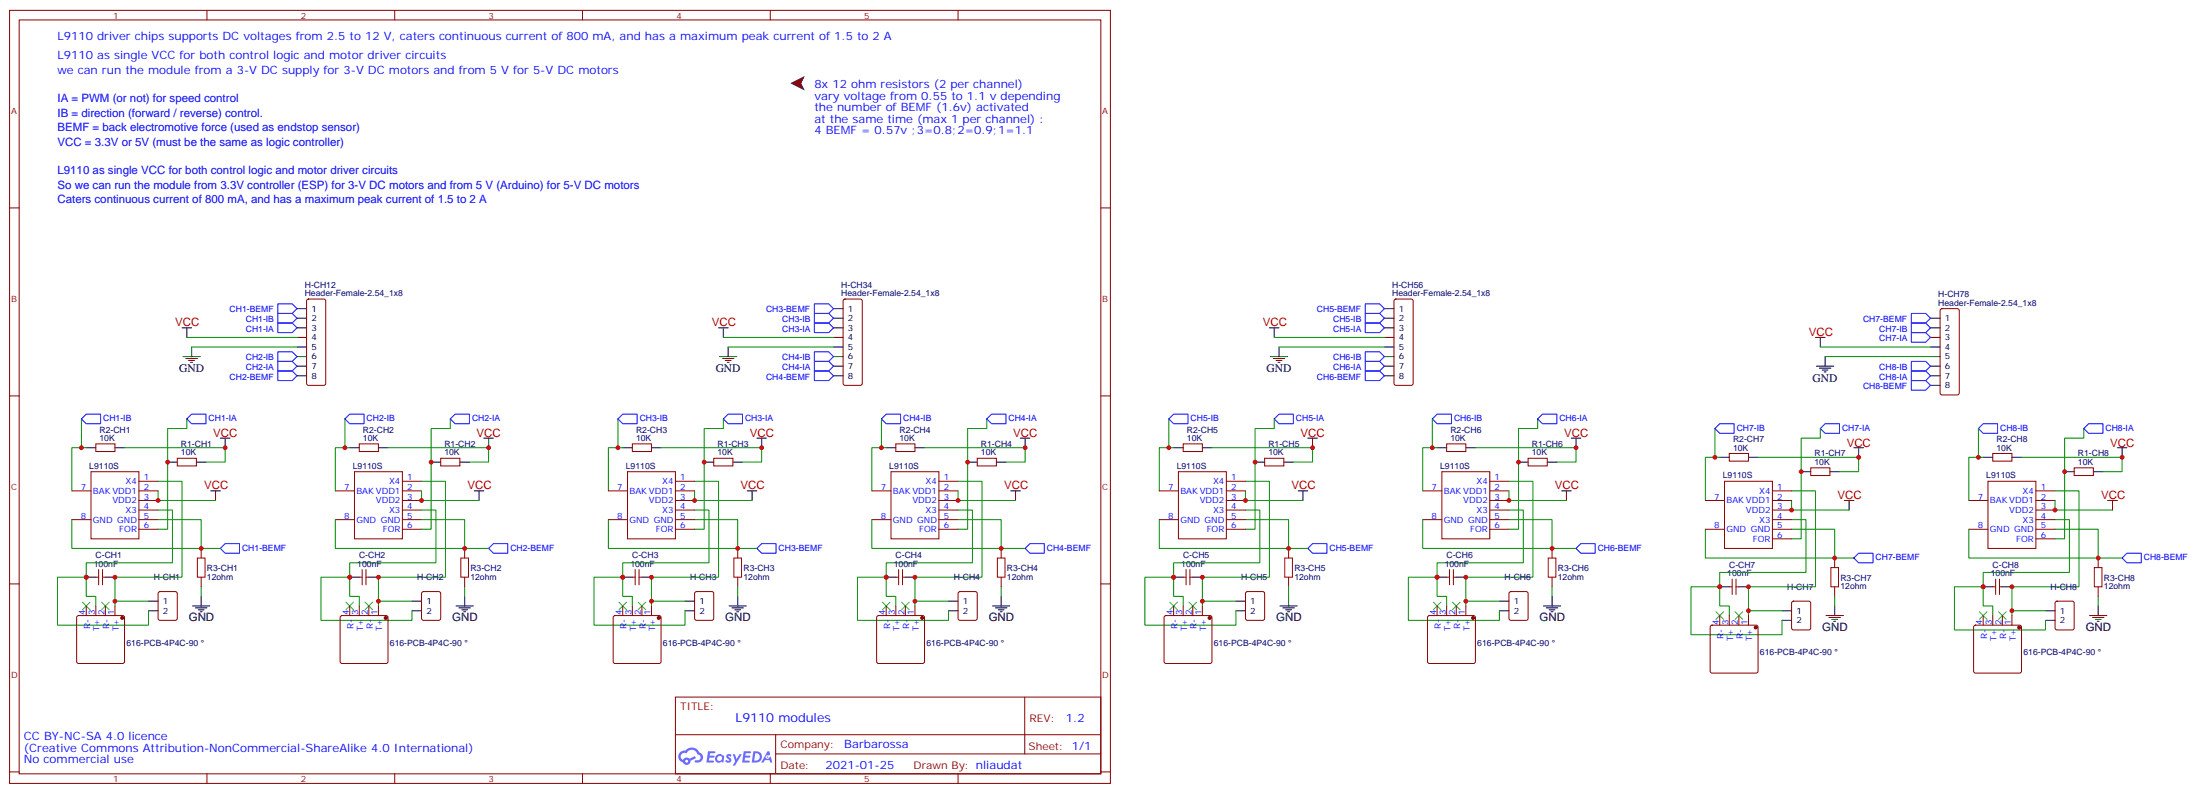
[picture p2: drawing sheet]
<svg xmlns="http://www.w3.org/2000/svg" width="810mm" height="292mm" viewBox="0 0 810 292" stroke-linecap="round" stroke-linejoin="round" font-family="sans-serif">
<g fill="none" stroke="#870000" stroke-width=".37">
<path d="M3.5 3.8h405.4v284.3h-405.4zM7.1 7.3h398.2v277.3h-398.2zM76.2 3.8v3.5M145.3 3.8v3.5M214.5 3.8v3.5M283.6 3.8v3.5M352.8 3.8v3.5M3.5 76.5h3.6M405.3 76.5h3.6M3.5 145.6h3.6M405.3 145.6h3.6M3.5 214.8h3.6"/>
<path d="M405.3 214.8h3.6M248.7 256.4h156.6v28.2h-156.6zM377.3 256.4v20.9M248.7 270.2h156.5M285.6 277.3h119.6M285.6 270.2v14.2M3.5 283.9h3.6M76.2 284.6v3.5M145.3 284.6v3.5M214.5 284.6v3.5M283.6 284.6v3.5M352.8 284.6v3.5"/>
<path d="M405.3 283.9h3.6"/>
</g>
<g fill="#5487ff">
<path d="M267.7 277.6a1.22 1.22 0 0 1 1.7 .2l-.4 .6a.47 .47 0 0 0-.3-.4 .47 .47 0 0 0-.5 .2l.1 .2a1.14 1.14 0 0 1 .8 1.8 1.14 1.14 0 0 1-1.9 0l-.2-.2 .5-.6 .7 .5a.29 .29 0 0 0 .3-.3 .29 .29 0 0 0-.2-.3 1.04 1.04 0 0 1-.6-1.7z"/>
<path d="M260.7 276.3l2.7 .2-.2 .5-1.8 .1-.1 .8h1.5l.3 .4-.3 .4h-1.6l-.2 1.1h1.7l.2 .3-.2 .3-2.6 .1z"/>
<path d="M273.8 276.3l2.7 .2-.1 .5-1.8 .1-.2 .8h1.6l.3 .4-.4 .4h-1.6l-.1 1.1h1.7l.2 .3-.2 .3-2.6 .1z"/>
<path d="M282.6 276.3h.7l.3 1.3-.6 .3a.69 .69 0 0 0-1 .3 .69 .69 0 0 0 .4 .9 .69 .69 0 0 0 .9-.6l.5-.2 .6 2.2h-.8l-.2-.9h-1.8l-.5 .9h-.8z"/>
<path d="M269.8 277.4h.8l.6 1.8 1.1-1.8h.9l-2.6 4.2h-.8l.9-1.5z"/>
<path d="M277.4 276.3l-.6 4.2h1.3a2.11 2.11 0 0 0 2.5-2.1 2.11 2.11 0 0 0-2.5-2.1zM278.1 277.1a1.43 1.43 0 0 1 1.6 1.6 1.43 1.43 0 0 1-2 1.1z"/>
<path d="M263.7 277.9a1.54 1.54 0 0 0-.1 2.2 1.54 1.54 0 0 0 2.2 .1l.6 .3 .3-2.3-.6-.4a1.5 1.5 0 0 0-2.4 .1zM264 278.9a.94 .94 0 0 1 1.8 0 .94 .94 0 0 1-1.8 0z"/>
<path d="M250.4 276.7a2.18 2.18 0 0 0 1.1 3.7 1.44 1.44 0 0 0 1.6 .9 1.44 1.44 0 0 0 1.2-1.4l2-1.1-.5-.7-1.9 1a1.47 1.47 0 0 0-2.4 .4 1.39 1.39 0 0 1-.7-1.9 1.39 1.39 0 0 1 2-.5 2.12 2.12 0 0 1 2.2-1.3 2.12 2.12 0 0 1 1.9 1.7 1.14 1.14 0 0 1 1.1 1.4 1.14 1.14 0 0 1-1.7 .7 .43 .43 0 0 0-.5 .4 .43 .43 0 0 0 .4 .5 1.98 1.98 0 0 0 2.5-1.2 1.98 1.98 0 0 0-1.2-2.6 3.1 3.1 0 0 0-5.3-.6l-.9 .1zM252.3 280a.55 .55 0 0 1 1.1 0 .55 .55 0 0 1-1.1 0z"/>
<circle cx="282.6" cy="278.4" r=".26"/>
</g>
<path d="M291 30.6l5.3-2.6-1.3 2.6 1.3 2.7z" fill="#000"/>
<g fill="none" stroke="#870000" stroke-width=".37">
<path d="M113.1 110.2l.5-.2h5.6l.5 .2 .2 .5v30.3l-.2 .5-.5 .2h-5.6l-.5-.2-.2-.5v-30.3zM310.7 110.2l.4-.2h5.7l.5 .2 .2 .5v30.3l-.2 .5-.5 .2h-5.7l-.4-.2-.3-.5v-30.3zM513.5 110.2l.5-.2h5.6l.5 .2 .2 .5v30.3l-.2 .5-.5 .2h-5.6l-.5-.2-.2-.5v-30.3zM714.6 113.7l.5-.2h5.6l.5 .2 .2 .5v30.4l-.2 .5-.5 .2h-5.6l-.5-.3-.2-.4v-30.4zM33.5 173.5h17.7v24.7h-17.7zM35.3 163.3h7v2.8h-7zM51.2 177h7M65.3 168.6h7v2.8h-7zM130.5 173.5h17.7v24.7h-17.7zM132.3 163.3h7v2.8h-7zM148.2 177h7M162.3 168.6h7v2.8h-7z"/>
<path d="M231.1 173.5h17.6v24.7h-17.6zM232.8 163.3h7.1v2.8h-7.1zM248.7 177h7.1M262.8 168.6h7.1v2.8h-7.1zM328.1 173.5h17.6v24.7h-17.6zM329.8 163.3h7.1v2.8h-7.1zM345.7 177h7.1M359.8 168.6h7.1v2.8h-7.1zM433.9 173.5h17.7v24.7h-17.7zM435.7 163.3h7v2.8h-7zM451.6 177h7M465.7 168.6h7v2.8h-7z"/>
<path d="M530.9 173.5h17.7v24.7h-17.7zM532.7 163.3h7.1v2.8h-7.1zM548.6 177h7M562.7 168.6h7v2.8h-7zM635 177h17.6v24.7h-17.6zM636.8 166.8h7v2.8h-7zM666.7 172.1h7.1v2.8h-7.1zM732 177h17.7v24.7h-17.7zM733.8 166.8h7v2.8h-7zM763.8 172.1h7v2.8h-7zM26.5 180.6h7M26.5 191.1h7"/>
<path d="M51.2 180.6h7M51.2 184.1h7M51.2 187.6h7M51.2 191.1h7M51.2 194.7h7M123.5 180.6h7M123.5 191.1h7M148.2 180.6h7M148.2 184.1h7M148.2 187.6h7M148.2 191.1h7M148.2 194.7h7"/>
<path d="M224 180.6h7.1M224 191.1h7.1M248.7 180.6h7.1M248.7 184.1h7.1M248.7 187.6h7.1M248.7 191.1h7.1M248.7 194.7h7.1M321 180.6h7.1M321 191.1h7.1M345.7 180.6h7.1M345.7 184.1h7.1M345.7 187.6h7.1"/>
<path d="M345.7 191.1h7.1M345.7 194.7h7.1M426.9 180.6h7M426.9 191.1h7M451.6 180.6h7M451.6 184.1h7M451.6 187.6h7M451.6 191.1h7M451.6 194.7h7M523.9 180.6h7M523.9 191.1h7M548.6 180.6h7"/>
<path d="M548.6 184.1h7M548.6 187.6h7M548.6 191.1h7M548.6 194.7h7M627.9 184.1h7.1M627.9 194.7h7.1M652.6 180.6h7.1M652.6 184.1h7.1M652.6 187.6h7.1M652.6 191.1h7.1M652.6 194.7h7.1M652.6 198.2h7.1"/>
<path d="M725 184.1h7M725 194.7h7M749.7 180.6h7M749.7 184.1h7M749.7 187.6h7M749.7 191.1h7M749.7 194.7h7M749.7 198.2h7M35.3 212.3h1M36.3 209.5v5.6M37.7 209.5v5.6M37.7 212.3h1.1"/>
<path d="M58.4 217.8l.5-.2h5.7l.6 .4 .1 9.5-.5 .6-5.9 .1-.6-.5-.1-9.4zM74.1 201.7v3.5M74.1 212.3v3.5M132.3 212.3h1M133.3 209.5v5.6M134.8 212.3h1M134.8 209.5v5.6M155.5 217.8l.4-.2h5.7l.6 .4 .1 9.5-.5 .6-5.9 .1-.6-.5-.1-9.4zM171.1 201.7v3.5M171.1 212.3v3.5M232.8 212.3h1.1M233.9 209.5v5.6"/>
<path d="M235.3 212.3h1.1M235.3 209.5v5.6M256 217.8l.5-.2h5.6l.7 .4v9.5l-.4 .6-5.9 .1-.7-.5v-9.4zM271.6 201.7v3.5M271.6 212.3v3.5M329.8 212.3h1.1M330.9 209.5v5.6M332.3 212.3h1.1M332.3 209.5v5.6M353 217.8l.5-.2h5.6l.7 .4v9.5l-.4 .6-5.9 .1-.7-.5v-9.4zM368.7 201.7v3.5M368.7 212.3v3.5"/>
<path d="M435.7 212.3h1M436.7 209.5v5.6M438.1 212.3h1.1M438.1 209.5v5.6M458.8 217.8l.5-.2h5.7l.6 .4 .1 9.5-.5 .6-5.9 .1-.6-.5-.1-9.4zM474.5 201.7v3.5M474.5 212.3v3.5M532.7 212.3h1.1M533.8 209.5v5.6M535.2 212.3h1M535.2 209.5v5.6M555.9 217.8l.4-.2h5.7l.6 .4 .1 9.5-.5 .6-5.9 .1-.6-.5-.1-9.4z"/>
<path d="M571.5 201.7v3.5M571.5 212.3v3.5M636.8 215.8h1M637.8 213v5.7M639.2 213v5.7M639.2 215.8h1.1M675.6 205.2v3.6M675.6 215.8v3.6M733.8 215.8h1M734.8 213v5.7M736.2 215.8h1.1M736.2 213v5.7"/>
<path d="M772.6 205.2v3.6M772.6 215.8v3.6M28.5 226.6l.4-.2h16.3l.5 .2 .2 .5v16.2l-.3 .5-.4 .3h-16.3l-.5-.3-.2-.5v-16.2zM31.7 222.9v3.5M35.3 222.9v3.5M38.8 222.9v3.5M42.3 222.9v3.5M125.5 226.6l.4-.2h16.3l.5 .2 .2 .5v16.2l-.3 .5-.4 .3h-16.3l-.5-.3-.2-.5v-16.2zM128.8 222.9v3.5M132.3 222.9v3.5M135.8 222.9v3.5M139.3 222.9v3.5"/>
<path d="M226 226.6l.5-.2h16.2l.5 .2 .2 .5v16.2l-.2 .5-.5 .3h-16.2l-.5-.3-.2-.5v-16.2zM229.3 222.9v3.5M232.8 222.9v3.5M236.4 222.9v3.5M239.9 222.9v3.5M323 226.6l.5-.2h16.2l.5 .2 .2 .5v16.2l-.2 .5-.5 .3h-16.2l-.5-.3-.2-.5v-16.2zM326.3 222.9v3.5M329.8 222.9v3.5M333.4 222.9v3.5M336.9 222.9v3.5M428.9 226.6l.4-.2h16.3l.5 .2 .2 .5v16.2l-.3 .5-.4 .3h-16.3l-.5-.3-.2-.5v-16.2zM432.2 222.9v3.5"/>
<path d="M435.7 222.9v3.5M439.2 222.9v3.5M442.7 222.9v3.5M525.9 226.6l.4-.2h16.3l.5 .2 .2 .5v16.2l-.3 .5-.4 .3h-16.3l-.5-.3-.2-.5v-16.2zM529.2 222.9v3.5M532.7 222.9v3.5M536.2 222.9v3.5M539.8 222.9v3.5M629.9 230.1l.5-.2h16.2l.5 .2 .2 .5v16.3l-.2 .5-.5 .2h-16.2l-.5-.3-.2-.4v-16.3zM633.2 226.4v3.5M636.8 226.4v3.5M640.3 226.4v3.5"/>
<path d="M643.8 226.4v3.5M659.9 221.3l.5-.2h5.6l.7 .5v9.4l-.4 .6-5.9 .1-.7-.5v-9.4zM727 230.1l.4-.2h16.3l.5 .2 .2 .5v16.3l-.3 .5-.4 .2h-16.3l-.5-.3-.2-.4v-16.3zM730.2 226.4v3.5M733.8 226.4v3.5M737.3 226.4v3.5M740.8 226.4v3.5M756.9 221.3l.5-.2h5.7l.6 .5 .1 9.4-.5 .6-5.9 .1-.6-.5-.1-9.4z"/>
</g>
<g fill="none" stroke="#000" stroke-width=".37">
<path d="M109.4 113.5h3.5M109.4 117.1h3.5M306.9 113.5h3.5M306.9 117.1h3.5M509.8 113.5h3.5M509.8 117.1h3.5M710.8 117.1h3.6M67 120.6h3.6M67.4 131.2h6.3M68.4 131.9h4.3M68.8 120.6v3.5M69.5 132.6h2.1"/>
<path d="M70.2 133.3h.7M70.6 127.6v3.6M109.4 120.6h3.5M109.4 124.1h3.5M109.4 127.6h3.5M109.4 131.2h3.5M109.4 134.7h3.5M109.4 138.2h3.5M264.6 120.6h3.5M264.9 131.2h6.4M266 131.9h4.2M266.3 120.6v3.5"/>
<path d="M267.1 132.6h2.1M267.8 133.3h.7M268.1 127.6v3.6M306.9 120.6h3.5M306.9 124.1h3.5M306.9 127.6h3.5M306.9 131.2h3.5M306.9 134.7h3.5M306.9 138.2h3.5M467.4 120.6h3.6M467.8 131.2h6.3M468.8 131.9h4.3"/>
<path d="M469.2 120.6v3.5M469.9 132.6h2.1M470.6 133.3h.7M471 127.6v3.6M509.8 120.6h3.5M509.8 124.1h3.5M509.8 127.6h3.5M509.8 131.2h3.5M509.8 134.7h3.5M509.8 138.2h3.5M668.5 124.1h3.5M668.9 134.7h6.3"/>
<path d="M669.9 135.4h4.3M670.3 124.1v3.5M671 136.1h2.1M671.7 136.8h.7M672 131.2v3.5M710.8 120.6h3.6M710.8 124.1h3.6M710.8 127.6h3.6M710.8 131.2h3.6M710.8 134.7h3.6M710.8 138.2h3.6M710.8 141.7h3.6"/>
<path d="M31.7 164.7h3.6M42.3 164.7h3.6M61.7 170h3.6M72.3 170h3.5M81.1 161.1h3.6M82.9 161.1v3.6M128.8 164.7h3.5M139.3 164.7h3.6M158.7 170h3.6M169.3 170h3.6M178.2 161.1h3.5M179.9 161.1v3.6"/>
<path d="M229.3 164.7h3.5M239.9 164.7h3.5M259.3 170h3.5M269.9 170h3.5M278.7 161.1h3.5M280.5 161.1v3.6M326.3 164.7h3.5M336.9 164.7h3.5M356.3 170h3.5M366.9 170h3.5M375.7 161.1h3.5M377.5 161.1v3.6"/>
<path d="M432.2 164.7h3.5M442.7 164.7h3.6M462.1 170h3.6M472.7 170h3.5M481.5 161.1h3.6M483.3 161.1v3.6M529.2 164.7h3.5M539.8 164.7h3.5M559.2 170h3.5M569.7 170h3.6M578.6 161.1h3.5M580.3 161.1v3.6"/>
<path d="M633.2 168.2h3.6M643.8 168.2h3.5M663.2 173.5h3.5M673.8 173.5h3.5M682.6 164.7h3.6M684.4 164.7v3.5M730.2 168.2h3.6M740.8 168.2h3.6M760.2 173.5h3.6M770.8 173.5h3.5M779.6 164.7h3.6M781.4 164.7v3.5"/>
<path d="M77.6 180.6h3.5M79.4 180.6v3.5M174.6 180.6h3.6M176.4 180.6v3.5M275.2 180.6h3.5M276.9 180.6v3.5M372.2 180.6h3.5M373.9 180.6v3.5M478 180.6h3.5M479.8 180.6v3.5M575 180.6h3.6M576.8 180.6v3.5"/>
<path d="M679.1 184.1h3.5M680.9 184.1v3.5M776.1 184.1h3.5M777.9 184.1v3.5M31.7 212.3h3.6M38.8 212.3h3.5M74.1 219.4v3.5M128.8 212.3h3.5M135.8 212.3h3.5M171.1 219.4v3.5M229.3 212.3h3.5M236.4 212.3h3.5"/>
<path d="M271.6 219.4v3.5M326.3 212.3h3.5M333.4 212.3h3.5M368.7 219.4v3.5M432.2 212.3h3.5M439.2 212.3h3.5M474.5 219.4v3.5M529.2 212.3h3.5M536.2 212.3h3.6M571.5 219.4v3.5M633.2 215.8h3.6M640.3 215.8h3.5"/>
<path d="M730.2 215.8h3.6M737.3 215.8h3.5M54.7 221.1h3.5M54.7 224.6h3.5M70.9 222.9h6.4M72 223.6h4.2M73 224.3h2.1M73.7 225h.7M151.7 221.1h3.5M151.7 224.6h3.5M167.9 222.9h6.4M169 223.6h4.2"/>
<path d="M170 224.3h2.2M170.7 225h.7M252.2 221.1h3.6M252.2 224.6h3.6M268.5 222.9h6.3M269.5 223.6h4.3M270.6 224.3h2.1M271.3 225h.7M349.2 221.1h3.6M349.2 224.6h3.6M365.5 222.9h6.3M366.5 223.6h4.3"/>
<path d="M367.6 224.3h2.1M368.3 225h.7M455.1 221.1h3.5M455.1 224.6h3.5M471.3 222.9h6.4M472.4 223.6h4.2M473.4 224.3h2.1M474.1 225h.7M552.1 221.1h3.5M552.1 224.6h3.5M568.3 222.9h6.4M569.4 223.6h4.2"/>
<path d="M570.4 224.3h2.2M571.1 225h.8M656.2 224.6h3.5M656.2 228.2h3.5M672.4 226.4h6.3M673.5 227.1h4.2M674.5 227.8h2.1M675.2 228.5h.7M675.6 222.9v3.5M753.2 224.6h3.5M753.2 228.2h3.5M769.4 226.4h6.4"/>
<path d="M770.5 227.1h4.2M771.5 227.8h2.1M772.2 228.5h.7M772.6 222.9v3.5"/>
</g>
<g fill="none" stroke="#00f" stroke-width=".37">
<path d="M102.3 111.8h5.3l1.8 1.7-1.8 1.8h-5.3zM102.3 115.3h5.3l1.8 1.8-1.8 1.7h-5.3zM102.3 118.8h5.3l1.8 1.8-1.8 1.7h-5.3zM299.9 111.8h5.3l1.7 1.7-1.7 1.8h-5.3zM299.9 115.3h5.3l1.7 1.8-1.7 1.7h-5.3zM299.9 118.8h5.3l1.7 1.8-1.7 1.7h-5.3zM502.7 111.8h5.3l1.8 1.7-1.8 1.8h-5.3zM502.7 115.3h5.3l1.8 1.8-1.8 1.7h-5.3zM502.7 118.8h5.3l1.8 1.8-1.8 1.7h-5.3zM703.8 115.3h5.3l1.7 1.8-1.7 1.7h-5.3zM703.8 118.8h5.3l1.7 1.8-1.7 1.7h-5.3zM102.3 136.5h5.3l1.8 1.7-1.8 1.8h-5.3z"/>
<path d="M102.3 129.4h5.3l1.8 1.8-1.8 1.7h-5.3zM102.3 132.9h5.3l1.8 1.8-1.8 1.8h-5.3zM299.9 136.5h5.3l1.7 1.7-1.7 1.8h-5.3zM299.9 129.4h5.3l1.7 1.8-1.7 1.7h-5.3zM299.9 132.9h5.3l1.7 1.8-1.7 1.8h-5.3zM502.7 136.5h5.3l1.8 1.7-1.8 1.8h-5.3zM502.7 129.4h5.3l1.8 1.8-1.8 1.7h-5.3zM502.7 132.9h5.3l1.8 1.8-1.8 1.8h-5.3zM703.8 140h5.3l1.7 1.7-1.7 1.8h-5.3zM703.8 122.3h5.3l1.7 1.8-1.7 1.8h-5.3zM703.8 132.9h5.3l1.7 1.8-1.7 1.8h-5.3zM703.8 136.5h5.3l1.7 1.7-1.7 1.8h-5.3z"/>
<path d="M30 154.1l1.7-1.8h5.3v3.6h-5.3zM68.8 154.1l1.8-1.8h5.2v3.6h-5.2zM127 154.1l1.8-1.8h5.3v3.6h-5.3zM165.8 154.1l1.8-1.8h5.3v3.6h-5.3zM227.5 154.1l1.8-1.8h5.3v3.6h-5.3zM266.3 154.1l1.8-1.8h5.3v3.6h-5.3zM324.6 154.1l1.7-1.8h5.3v3.6h-5.3zM363.4 154.1l1.7-1.8h5.3v3.6h-5.3zM430.4 154.1l1.8-1.8h5.2v3.6h-5.2zM469.2 154.1l1.8-1.8h5.2v3.6h-5.2zM527.4 154.1l1.8-1.8h5.3v3.6h-5.3zM566.2 154.1l1.8-1.8h5.3v3.6h-5.3z"/>
<path d="M631.5 157.6l1.7-1.7h5.3v3.5h-5.3zM670.3 157.6l1.7-1.7h5.3v3.5h-5.3zM728.5 157.6l1.7-1.7h5.3v3.5h-5.3zM769.1 155.9h5.2v3.5h-5.2l-1.8-1.8zM82.9 200h5.3v3.5h-5.3l-1.8-1.8zM179.9 201.7l1.8-1.7h5.3v3.5h-5.3zM278.7 201.7l1.8-1.7h5.3v3.5h-5.3zM377.5 201.7l1.7-1.7h5.3v3.5h-5.3zM481.5 201.7l1.8-1.7h5.3v3.5h-5.3zM580.3 201.7l1.8-1.7h5.3v3.5h-5.3zM682.6 205.2l1.8-1.7h5.3v3.5h-5.3zM781.4 205.2l1.8-1.7h5.3v3.5h-5.3z"/>
</g>
<g fill="none" stroke="#008700" stroke-width=".37">
<path d="M68.8 124.1h40.6M70.6 127.6h38.8M266.3 124.1h40.6M268.1 127.6h38.8M469.2 124.1h40.6M471 127.6h38.8M670.3 127.6h40.5M672 131.2h38.8M30 154.1v10.6M68.8 154.1v3.5h-7.1v37.1h-3.5M127 154.1v10.6M165.8 154.1v3.5h-7.1v37.1h-3.5"/>
<path d="M227.5 154.1v10.6M266.3 154.1v3.5h-7v37.1h-3.5M324.6 154.1v10.6M363.4 154.1v3.5h-7.1v37.1h-3.5M430.4 154.1v10.6M469.2 154.1v3.5h-7.1v37.1h-3.5M527.4 154.1v10.6M566.2 154.1v3.5h-7v37.1h-3.6M631.5 157.6v10.6M670.3 157.6v3.5h-7.1v37.1h-3.5M728.5 157.6v10.6M767.3 157.6v3.5h-7.1v37.1h-3.5"/>
<path d="M31.7 164.7h-5.2v15.9M45.9 164.7h37v5.3h-7.1M58.2 177h8.8v35.3h-24.7v10.6M128.8 164.7h-5.3v15.9M142.9 164.7h37v5.3h-7M155.2 177h8.8v35.3h-24.7v10.6M229.3 164.7h-5.3v15.9M243.4 164.7h37.1v5.3h-7.1M255.8 177h8.8v35.3h-24.7v10.6M326.3 164.7h-5.3v15.9M340.4 164.7h37.1v5.3h-7.1M352.8 177h8.8v35.3h-24.7v10.6"/>
<path d="M432.2 164.7h-5.3v15.9M446.3 164.7h37v5.3h-7.1M458.6 177h8.8v35.3h-24.7v10.6M529.2 164.7h-5.3v15.9M543.3 164.7h37v5.3h-7M555.6 177h8.8v35.3h-24.6v10.6M633.2 168.2h-5.3v15.9M647.3 168.2h37.1v5.3h-7.1M730.2 168.2h-5.2v15.9M744.4 168.2h37v5.3h-7.1M26.5 191.1v10.6h47.6v-10.6h-15.9M58.2 180.6v3.5h21.2"/>
<path d="M58.2 187.6h5.3v19.4h-31.8v12.4h3.6v3.5M123.5 191.1v10.6h47.6v-10.6h-15.9M155.2 187.6h5.3v19.4h-31.7v12.4h3.5v3.5M155.2 180.6v3.5h21.2M224 191.1v10.6h47.6v-10.6h-15.8M255.8 180.6v3.5h21.1M255.8 187.6h5.3v19.4h-31.8v12.4h3.5v3.5M321 191.1v10.6h47.7v-10.6h-15.9M352.8 187.6h5.3v19.4h-31.8v12.4h3.5v3.5M352.8 180.6v3.5h21.1M426.9 191.1v10.6h47.6v-10.6h-15.9M458.6 180.6v3.5h21.2"/>
<path d="M458.6 187.6h5.3v19.4h-31.7v12.4h3.5v3.5M523.9 191.1v10.6h47.6v-10.6h-15.9M555.6 187.6h5.3v19.4h-31.7v12.4h3.5v3.5M555.6 180.6v3.5h21.2M627.9 194.7v10.5h47.7v-10.5h-15.9M659.7 184.1v3.5h21.2M659.7 191.1h5.3v19.4h-31.8v12.4h3.6v3.5M659.7 180.6h8.8v35.2h-24.7v10.6M725 194.7v10.5h47.6v-10.5h-15.9M756.7 180.6h8.8v35.2h-24.7v10.6M756.7 191.1h5.3v19.4h-31.8v12.4h3.6v3.5M756.7 184.1v3.5h21.2"/>
<path d="M31.7 212.3h-10.5v17.6h33.5v-5.3M74.1 215.8v3.6M74.1 201.7h7M128.8 212.3h-10.6v15.9h33.5v-3.6M171.1 215.8v3.6M171.1 201.7h8.8M229.3 212.3h-10.6v17.6h33.5v-5.3M271.6 201.7h7.1M271.6 215.8v3.6M326.3 212.3h-10.6v15.9h33.5v-3.6M368.7 201.7h8.8M368.7 215.8v3.6"/>
<path d="M432.2 212.3h-10.6v17.6h33.5v-5.3M474.5 201.7h7M474.5 215.8v3.6M529.2 212.3h-10.6v15.9h33.5v-3.6M571.5 201.7h8.8M571.5 215.8v3.6M633.2 215.8h-10.5v17.7h33.5v-5.3M675.6 219.4v3.5M675.6 205.2h7M730.2 215.8h-10.5v15.9h33.5v-3.5M772.6 219.4v3.5M772.6 205.2h8.8"/>
<path d="M42.3 221.1h12.4M139.3 221.1h12.4M239.9 221.1h12.3M336.9 221.1h12.3M442.7 221.1h12.4M539.8 221.1h12.3M643.8 224.6h12.4M740.8 224.6h12.4"/>
</g>
<g fill="none" stroke="#3c3" stroke-width=".37">
<path d="M30.3 221.5l2.9 2.8M33.2 221.5l-2.9 2.8M37.4 221.5l2.8 2.8M40.2 221.5l-2.8 2.8M127.4 221.5l2.8 2.8M130.2 221.5l-2.8 2.8M134.4 221.5l2.8 2.8M137.2 221.5l-2.8 2.8M227.9 221.5l2.8 2.8M230.7 221.5l-2.8 2.8M234.9 221.5l2.9 2.8M237.8 221.5l-2.9 2.8"/>
<path d="M324.9 221.5l2.8 2.8M327.7 221.5l-2.8 2.8M332 221.5l2.8 2.8M334.8 221.5l-2.8 2.8M430.7 221.5l2.9 2.8M433.6 221.5l-2.9 2.8M437.8 221.5l2.8 2.8M440.6 221.5l-2.8 2.8M527.8 221.5l2.8 2.8M530.6 221.5l-2.8 2.8M534.8 221.5l2.8 2.8M537.6 221.5l-2.8 2.8"/>
<path d="M631.8 225l2.8 2.8M634.6 225l-2.8 2.8M638.9 225l2.8 2.8M641.7 225l-2.8 2.8M728.8 225l2.9 2.8M731.7 225l-2.9 2.8M735.9 225l2.8 2.8M738.7 225l-2.8 2.8"/>
</g>
<path d="M72.7 205.2h2.8v7.1h-2.8zM169.7 205.2h2.8v7.1h-2.8zM270.2 205.2h2.8v7.1h-2.8zM367.2 205.2h2.9v7.1h-2.9zM473.1 205.2h2.8v7.1h-2.8zM570.1 205.2h2.8v7.1h-2.8zM674.2 208.8h2.8v7h-2.8zM771.2 208.8h2.8v7h-2.8z" fill="none" stroke="#a10000" stroke-width=".37"/>
<g fill="#870000" stroke="#870000" stroke-width=".37">
<circle cx="45" cy="227.3" r=".53"/>
<circle cx="142" cy="227.3" r=".53"/>
<circle cx="242.5" cy="227.3" r=".53"/>
<circle cx="339.5" cy="227.3" r=".53"/>
<circle cx="445.4" cy="227.3" r=".53"/>
<circle cx="542.4" cy="227.3" r=".53"/>
<circle cx="646.5" cy="230.8" r=".53"/>
<circle cx="743.5" cy="230.8" r=".53"/>
</g>
<g fill="#c00">
<circle cx="74.1" cy="201.7" r=".88"/>
<circle cx="82.9" cy="164.7" r=".88"/>
<circle cx="30" cy="164.7" r=".88"/>
<circle cx="61.7" cy="170" r=".88"/>
<circle cx="42.3" cy="212.3" r=".88"/>
<circle cx="58.2" cy="184.1" r=".88"/>
<circle cx="31.8" cy="212.3" r=".88"/>
<circle cx="42.3" cy="221.1" r=".88"/>
<circle cx="139.3" cy="221.1" r=".88"/>
<circle cx="128.8" cy="212.3" r=".88"/>
<circle cx="155.2" cy="184.1" r=".88"/>
<circle cx="139.3" cy="212.3" r=".88"/>
<circle cx="127" cy="164.7" r=".88"/>
<circle cx="179.9" cy="164.7" r=".88"/>
<circle cx="171.1" cy="201.7" r=".88"/>
<circle cx="158.8" cy="170" r=".88"/>
<circle cx="271.6" cy="201.7" r=".88"/>
<circle cx="280.5" cy="164.7" r=".88"/>
<circle cx="227.5" cy="164.7" r=".88"/>
<circle cx="259.3" cy="170" r=".88"/>
<circle cx="239.9" cy="212.3" r=".88"/>
<circle cx="255.8" cy="184.1" r=".88"/>
<circle cx="229.3" cy="212.3" r=".88"/>
<circle cx="239.9" cy="221.1" r=".88"/>
<circle cx="336.9" cy="221.1" r=".88"/>
<circle cx="326.3" cy="212.3" r=".88"/>
<circle cx="352.8" cy="184.1" r=".88"/>
<circle cx="336.9" cy="212.3" r=".88"/>
<circle cx="324.6" cy="164.7" r=".88"/>
<circle cx="377.5" cy="164.7" r=".88"/>
<circle cx="368.7" cy="201.7" r=".88"/>
<circle cx="356.3" cy="170" r=".88"/>
<circle cx="474.5" cy="201.7" r=".88"/>
<circle cx="483.3" cy="164.7" r=".88"/>
<circle cx="430.4" cy="164.7" r=".88"/>
<circle cx="462.1" cy="170" r=".88"/>
<circle cx="442.7" cy="212.3" r=".88"/>
<circle cx="458.6" cy="184.1" r=".88"/>
<circle cx="432.2" cy="212.3" r=".88"/>
<circle cx="442.7" cy="221.1" r=".88"/>
<circle cx="539.8" cy="221.1" r=".88"/>
<circle cx="529.2" cy="212.3" r=".88"/>
<circle cx="555.6" cy="184.1" r=".88"/>
<circle cx="539.8" cy="212.3" r=".88"/>
<circle cx="527.4" cy="164.7" r=".88"/>
<circle cx="580.3" cy="164.7" r=".88"/>
<circle cx="571.5" cy="201.7" r=".88"/>
<circle cx="559.2" cy="170" r=".88"/>
<circle cx="675.6" cy="205.2" r=".88"/>
<circle cx="684.4" cy="168.2" r=".88"/>
<circle cx="631.5" cy="168.2" r=".88"/>
<circle cx="663.2" cy="173.5" r=".88"/>
<circle cx="643.8" cy="215.8" r=".88"/>
<circle cx="659.7" cy="187.6" r=".88"/>
<circle cx="633.2" cy="215.8" r=".88"/>
<circle cx="643.8" cy="224.6" r=".88"/>
<circle cx="740.8" cy="224.6" r=".88"/>
<circle cx="730.3" cy="215.8" r=".88"/>
<circle cx="756.7" cy="187.6" r=".88"/>
<circle cx="740.8" cy="215.8" r=".88"/>
<circle cx="728.5" cy="168.2" r=".88"/>
<circle cx="781.4" cy="168.2" r=".88"/>
<circle cx="772.6" cy="205.2" r=".88"/>
<circle cx="760.2" cy="173.5" r=".88"/>
</g>
<text font-size="4.6" fill="#00f" x="270.8" y="265.4">L9110 modules</text>
<g font-size="4.2" fill="#00f">
<text x="21.2" y="14.7">L9110 driver chips supports DC voltages from 2.5 to 12 V, caters continuous current of 800 mA, and has a maximum peak current of 1.5 to 2 A</text>
<text x="21.2" y="21.8">L9110 as single VCC for both control logic and motor driver circuits</text>
<text x="21.2" y="27.1">we can run the module from a 3-V DC supply for 3-V DC motors and from 5 V for 5-V DC motors</text>
<text x="299.9" y="32.4">8x 12 ohm resistors (2 per channel)</text>
<text x="21.2" y="37.7">IA = PWM (or not) for speed control</text>
<text x="299.9" y="36.6">vary voltage from 0.55 to 1.1 v depending</text>
<text x="299.9" y="40.9">the number of BEMF (1.6v) activated</text>
<text x="21.2" y="43">IB = direction (forward / reverse) control.</text>
<text x="299.9" y="45.1">at the same time (max 1 per channel) :</text>
<text x="21.2" y="53.6">VCC = 3.3V or 5V (must be the same as logic controller)</text>
<text x="21.2" y="48.3">BEMF = back electromotive force (used as endstop sensor)</text>
<text x="299.9" y="49.3">4 BEMF = 0.57v ;3=0.8;2=0.9;1=1.1</text>
<text x="21.2" y="64.1">L9110 as single VCC for both control logic and motor driver circuits</text>
<text x="21.2" y="69.4">So we can run the module from 3.3V controller (ESP) for 3-V DC motors and from 5 V (Arduino) for 5-V DC motors</text>
<text x="21.2" y="74.7">Caters continuous current of 800 mA, and has a maximum peak current of 1.5 to 2 A</text>
<text x="392.5" y="265.7">1.2</text>
<text x="8.8" y="272.3">CC BY-NC-SA 4.0 licence</text>
<text x="310.9" y="275.2">Barbarossa</text>
<text x="8.8" y="276.5">(Creative Commons Attribution-NonCommercial-ShareAlike 4.0 International)</text>
<text x="8.8" y="280.7">No commercial use</text>
<text x="304" y="283">2021-01-25</text>
</g>
<g font-size="4.2" fill="#f00">
<text x="64.6" y="119.9">VCC</text>
<text x="262.1" y="119.9">VCC</text>
<text x="465" y="119.9">VCC</text>
<text x="666" y="123.4">VCC</text>
<text x="78.5" y="160.8">VCC</text>
<text x="175.5" y="160.8">VCC</text>
<text x="276.1" y="160.8">VCC</text>
<text x="373.1" y="160.8">VCC</text>
<text x="478.9" y="160.8">VCC</text>
<text x="575.9" y="160.8">VCC</text>
<text x="680" y="164.3">VCC</text>
<text x="777" y="164.3">VCC</text>
<text x="75.1" y="179.8">VCC</text>
<text x="172.2" y="179.8">VCC</text>
<text x="272.7" y="179.8">VCC</text>
<text x="369.7" y="179.8">VCC</text>
<text x="475.5" y="179.8">VCC</text>
<text x="572.6" y="179.8">VCC</text>
<text x="676.6" y="183.4">VCC</text>
<text x="773.6" y="183.4">VCC</text>
</g>
<g font-size="4.2">
<text x="66" y="136.8">GND</text>
<text x="263.5" y="136.8">GND</text>
<text x="466.4" y="136.8">GND</text>
<text x="667.5" y="140.3">GND</text>
<text x="69.5" y="228.5">GND</text>
<text x="166.5" y="228.5">GND</text>
<text x="267.1" y="228.5">GND</text>
<text x="364.1" y="228.5">GND</text>
<text x="469.9" y="228.5">GND</text>
<text x="566.9" y="228.5">GND</text>
<text x="671" y="232.1">GND</text>
<text x="768" y="232.1">GND</text>
</g>
<g font-size="3.9" fill="#800">
<text x="250.5" y="261">TITLE:</text>
<text x="379.1" y="265.7">REV:</text>
<text x="287.4" y="275.2">Company:</text>
<text x="378.7" y="275.8">Sheet: 1/1</text>
<text x="287.4" y="282.9">Date:</text>
<text x="336.4" y="282.9">Drawn By: nliaudat</text>
</g>
<g font-size="3.2" fill="#800">
<text x="41.6" y="6.8">1</text>
<text x="110.8" y="6.8">2</text>
<text x="179.9" y="6.8">3</text>
<text x="249.1" y="6.8">4</text>
<text x="318.2" y="6.8">5</text>
<text x="4.1" y="41.9">A</text>
<text x="405.9" y="41.9">A</text>
<text x="4.1" y="111.1">B</text>
<text x="405.9" y="111.1">B</text>
<text x="4.1" y="180.2">C</text>
<text x="405.9" y="180.2">C</text>
<text x="4.1" y="249.3">D</text>
<text x="405.9" y="249.3">D</text>
<text x="41.6" y="287.6">1</text>
<text x="110.8" y="287.6">2</text>
<text x="179.9" y="287.6">3</text>
<text x="249.1" y="287.6">4</text>
<text x="318.2" y="287.6">5</text>
</g>
<g font-size="3.2" fill="#000080">
<text x="112.2" y="105.8">H-CH12</text>
<text x="309.8" y="105.8">H-CH34</text>
<text x="512.6" y="105.8">H-CH56</text>
<text x="112.2" y="108.9">Header-Female-2.54_1x8</text>
<text x="309.8" y="108.9">Header-Female-2.54_1x8</text>
<text x="512.6" y="108.9">Header-Female-2.54_1x8</text>
<text x="713.7" y="112.5">Header-Female-2.54_1x8</text>
<text x="713.7" y="109.3">H-CH78</text>
<text x="36.6" y="159.1">R2-CH1</text>
<text x="133.7" y="159.1">R2-CH2</text>
<text x="234.2" y="159.1">R2-CH3</text>
<text x="331.2" y="159.1">R2-CH4</text>
<text x="437" y="159.1">R2-CH5</text>
<text x="534.1" y="159.1">R2-CH6</text>
<text x="36.6" y="162.2">10K</text>
<text x="66.6" y="167.5">10K</text>
<text x="66.6" y="164.4">R1-CH1</text>
<text x="133.7" y="162.2">10K</text>
<text x="163.6" y="167.5">10K</text>
<text x="163.6" y="164.4">R1-CH2</text>
<text x="234.2" y="162.2">10K</text>
<text x="264.2" y="167.5">10K</text>
<text x="264.2" y="164.4">R1-CH3</text>
<text x="331.2" y="162.2">10K</text>
<text x="361.2" y="167.5">10K</text>
<text x="361.2" y="164.4">R1-CH4</text>
<text x="437" y="162.2">10K</text>
<text x="467" y="167.5">10K</text>
<text x="467" y="164.4">R1-CH5</text>
<text x="534.1" y="162.2">10K</text>
<text x="564" y="167.5">10K</text>
<text x="564" y="164.4">R1-CH6</text>
<text x="638.1" y="165.7">10K</text>
<text x="638.1" y="162.6">R2-CH7</text>
<text x="668.1" y="167.9">R1-CH7</text>
<text x="735.1" y="165.7">10K</text>
<text x="735.1" y="162.6">R2-CH8</text>
<text x="765.1" y="167.9">R1-CH8</text>
<text x="32.9" y="172.3">L9110S</text>
<text x="129.9" y="172.3">L9110S</text>
<text x="230.4" y="172.3">L9110S</text>
<text x="327.5" y="172.3">L9110S</text>
<text x="433.3" y="172.3">L9110S</text>
<text x="530.3" y="172.3">L9110S</text>
<text x="668.1" y="171">10K</text>
<text x="765.1" y="171">10K</text>
<text x="634.4" y="175.9">L9110S</text>
<text x="731.4" y="175.9">L9110S</text>
<text x="34.6" y="208.4">100nF</text>
<text x="35.2" y="205.3">C-CH1</text>
<text x="131.6" y="208.4">100nF</text>
<text x="132.2" y="205.3">C-CH2</text>
<text x="232.1" y="208.4">100nF</text>
<text x="232.8" y="205.3">C-CH3</text>
<text x="329.1" y="208.4">100nF</text>
<text x="329.8" y="205.3">C-CH4</text>
<text x="435" y="208.4">100nF</text>
<text x="435.6" y="205.3">C-CH5</text>
<text x="532" y="208.4">100nF</text>
<text x="532.6" y="205.3">C-CH6</text>
<text x="636.7" y="208.8">C-CH7</text>
<text x="733.7" y="208.8">C-CH8</text>
<text x="56.6" y="213.4">H-CH1</text>
<text x="76.2" y="213.2">12ohm</text>
<text x="76.2" y="210.1">R3-CH1</text>
<text x="153.6" y="213.4">H-CH2</text>
<text x="173.2" y="213.2">12ohm</text>
<text x="173.2" y="210.1">R3-CH2</text>
<text x="254.2" y="213.4">H-CH3</text>
<text x="273.8" y="213.2">12ohm</text>
<text x="273.8" y="210.1">R3-CH3</text>
<text x="351.2" y="213.4">H-CH4</text>
<text x="370.8" y="213.2">12ohm</text>
<text x="370.8" y="210.1">R3-CH4</text>
<text x="457" y="213.4">H-CH5</text>
<text x="476.6" y="213.2">12ohm</text>
<text x="476.6" y="210.1">R3-CH5</text>
<text x="554" y="213.4">H-CH6</text>
<text x="573.6" y="213.2">12ohm</text>
<text x="573.6" y="210.1">R3-CH6</text>
<text x="636" y="211.9">100nF</text>
<text x="677.7" y="213.6">R3-CH7</text>
<text x="733.1" y="211.9">100nF</text>
<text x="774.7" y="213.6">R3-CH8</text>
<text x="658.1" y="216.9">H-CH7</text>
<text x="677.7" y="216.7">12ohm</text>
<text x="755.1" y="216.9">H-CH8</text>
<text x="774.7" y="216.7">12ohm</text>
<text x="46.6" y="237.5">616-PCB-4P4C-90</text>
<text x="143.6" y="237.5">616-PCB-4P4C-90</text>
<text x="244.1" y="237.5">616-PCB-4P4C-90</text>
<text x="341.1" y="237.5">616-PCB-4P4C-90</text>
<text x="447" y="237.5">616-PCB-4P4C-90</text>
<text x="544" y="237.5">616-PCB-4P4C-90</text>
<text x="648.1" y="241.1">616-PCB-4P4C-90</text>
<text x="745.1" y="241.1">616-PCB-4P4C-90</text>
</g>
<g font-size="3.2" fill="#00f">
<text x="84.5" y="114.9">CH1-BEMF</text>
<text x="90.5" y="118.5">CH1-IB</text>
<text x="282.1" y="114.9">CH3-BEMF</text>
<text x="288.1" y="118.5">CH3-IB</text>
<text x="484.9" y="114.9">CH5-BEMF</text>
<text x="490.9" y="118.5">CH5-IB</text>
<text x="686" y="118.5">CH7-BEMF</text>
<text x="90.5" y="122">CH1-IA</text>
<text x="288.1" y="122">CH3-IA</text>
<text x="490.9" y="122">CH5-IA</text>
<text x="692" y="122">CH7-IB</text>
<text x="692" y="125.5">CH7-IA</text>
<text x="90.5" y="132.6">CH2-IB</text>
<text x="90.5" y="136.1">CH2-IA</text>
<text x="288.1" y="132.6">CH4-IB</text>
<text x="288.1" y="136.1">CH4-IA</text>
<text x="490.9" y="132.6">CH6-IB</text>
<text x="490.9" y="136.1">CH6-IA</text>
<text x="692" y="136.1">CH8-IB</text>
<text x="84.5" y="139.6">CH2-BEMF</text>
<text x="282.1" y="139.6">CH4-BEMF</text>
<text x="484.9" y="139.6">CH6-BEMF</text>
<text x="686" y="143.2">CH8-BEMF</text>
<text x="692" y="139.6">CH8-IA</text>
<text x="38" y="154.9">CH1-IB</text>
<text x="76.8" y="154.9">CH1-IA</text>
<text x="135" y="154.9">CH2-IB</text>
<text x="173.8" y="154.9">CH2-IA</text>
<text x="235.5" y="154.9">CH3-IB</text>
<text x="274.4" y="154.9">CH3-IA</text>
<text x="332.6" y="154.9">CH4-IB</text>
<text x="371.4" y="154.9">CH4-IA</text>
<text x="438.4" y="154.9">CH5-IB</text>
<text x="477.2" y="154.9">CH5-IA</text>
<text x="535.4" y="154.9">CH6-IB</text>
<text x="574.2" y="154.9">CH6-IA</text>
<text x="639.5" y="158.5">CH7-IB</text>
<text x="678.3" y="158.5">CH7-IA</text>
<text x="736.5" y="158.5">CH8-IB</text>
<text x="775.3" y="158.5">CH8-IA</text>
<text x="46.3" y="178.1">X4</text>
<text x="52.9" y="176.7">1</text>
<text x="143.3" y="178.1">X4</text>
<text x="149.9" y="176.7">1</text>
<text x="243.8" y="178.1">X4</text>
<text x="250.5" y="176.7">1</text>
<text x="340.8" y="178.1">X4</text>
<text x="347.5" y="176.7">1</text>
<text x="446.7" y="178.1">X4</text>
<text x="453.3" y="176.7">1</text>
<text x="543.7" y="178.1">X4</text>
<text x="550.3" y="176.7">1</text>
<text x="29.7" y="180.2">7</text>
<text x="34.2" y="181.6">BAK VDD1</text>
<text x="41.4" y="185.1">VDD2</text>
<text x="52.9" y="180.2">2</text>
<text x="52.9" y="183.7">3</text>
<text x="126.7" y="180.2">7</text>
<text x="131.2" y="181.6">BAK VDD1</text>
<text x="138.4" y="185.1">VDD2</text>
<text x="149.9" y="180.2">2</text>
<text x="149.9" y="183.7">3</text>
<text x="227.3" y="180.2">7</text>
<text x="231.8" y="181.6">BAK VDD1</text>
<text x="238.9" y="185.1">VDD2</text>
<text x="250.5" y="180.2">2</text>
<text x="250.5" y="183.7">3</text>
<text x="324.3" y="180.2">7</text>
<text x="328.8" y="181.6">BAK VDD1</text>
<text x="335.9" y="185.1">VDD2</text>
<text x="347.5" y="180.2">2</text>
<text x="347.5" y="183.7">3</text>
<text x="430.1" y="180.2">7</text>
<text x="434.6" y="181.6">BAK VDD1</text>
<text x="441.8" y="185.1">VDD2</text>
<text x="453.3" y="180.2">2</text>
<text x="453.3" y="183.7">3</text>
<text x="527.2" y="180.2">7</text>
<text x="531.6" y="181.6">BAK VDD1</text>
<text x="538.8" y="185.1">VDD2</text>
<text x="550.3" y="180.2">2</text>
<text x="550.3" y="183.7">3</text>
<text x="631.2" y="183.7">7</text>
<text x="635.7" y="185.1">BAK VDD1</text>
<text x="647.7" y="181.6">X4</text>
<text x="654.4" y="180.2">1</text>
<text x="654.4" y="183.7">2</text>
<text x="728.2" y="183.7">7</text>
<text x="732.7" y="185.1">BAK VDD1</text>
<text x="744.8" y="181.6">X4</text>
<text x="751.4" y="180.2">1</text>
<text x="751.4" y="183.7">2</text>
<text x="29.7" y="190.8">8</text>
<text x="46.3" y="188.7">X3</text>
<text x="52.9" y="187.3">4</text>
<text x="52.9" y="190.8">5</text>
<text x="126.7" y="190.8">8</text>
<text x="143.3" y="188.7">X3</text>
<text x="149.9" y="187.3">4</text>
<text x="149.9" y="190.8">5</text>
<text x="227.3" y="190.8">8</text>
<text x="243.8" y="188.7">X3</text>
<text x="250.5" y="187.3">4</text>
<text x="250.5" y="190.8">5</text>
<text x="324.3" y="190.8">8</text>
<text x="340.8" y="188.7">X3</text>
<text x="347.5" y="187.3">4</text>
<text x="347.5" y="190.8">5</text>
<text x="430.1" y="190.8">8</text>
<text x="446.7" y="188.7">X3</text>
<text x="453.3" y="187.3">4</text>
<text x="453.3" y="190.8">5</text>
<text x="527.2" y="190.8">8</text>
<text x="543.7" y="188.7">X3</text>
<text x="550.3" y="187.3">4</text>
<text x="550.3" y="190.8">5</text>
<text x="642.9" y="188.7">VDD2</text>
<text x="654.4" y="187.3">3</text>
<text x="654.4" y="190.8">4</text>
<text x="739.9" y="188.7">VDD2</text>
<text x="751.4" y="187.3">3</text>
<text x="751.4" y="190.8">4</text>
<text x="34.2" y="192.2">GND GND</text>
<text x="43.9" y="195.7">FOR</text>
<text x="52.9" y="194.3">6</text>
<text x="131.2" y="192.2">GND GND</text>
<text x="140.9" y="195.7">FOR</text>
<text x="149.9" y="194.3">6</text>
<text x="231.8" y="192.2">GND GND</text>
<text x="241.5" y="195.7">FOR</text>
<text x="250.5" y="194.3">6</text>
<text x="328.8" y="192.2">GND GND</text>
<text x="338.5" y="195.7">FOR</text>
<text x="347.5" y="194.3">6</text>
<text x="434.6" y="192.2">GND GND</text>
<text x="444.3" y="195.7">FOR</text>
<text x="453.3" y="194.3">6</text>
<text x="531.6" y="192.2">GND GND</text>
<text x="541.3" y="195.7">FOR</text>
<text x="550.3" y="194.3">6</text>
<text x="631.2" y="194.3">8</text>
<text x="635.7" y="195.7">GND GND</text>
<text x="647.7" y="192.2">X3</text>
<text x="654.4" y="194.3">5</text>
<text x="654.4" y="197.8">6</text>
<text x="728.2" y="194.3">8</text>
<text x="732.7" y="195.7">GND GND</text>
<text x="744.8" y="192.2">X3</text>
<text x="751.4" y="194.3">5</text>
<text x="751.4" y="197.8">6</text>
<text x="89.1" y="202.6">CH1-BEMF</text>
<text x="187.9" y="202.6">CH2-BEMF</text>
<text x="286.7" y="202.6">CH3-BEMF</text>
<text x="385.5" y="202.6">CH4-BEMF</text>
<text x="489.5" y="202.6">CH5-BEMF</text>
<text x="588.3" y="202.6">CH6-BEMF</text>
<text x="645.4" y="199.2">FOR</text>
<text x="742.4" y="199.2">FOR</text>
<text x="690.6" y="206.1">CH7-BEMF</text>
<text x="789.4" y="206.1">CH8-BEMF</text>
<text x="31.4" y="226.2" transform="rotate(-90 31.4 226.2)">4</text>
<text x="34.9" y="226.2" transform="rotate(-90 34.9 226.2)">3</text>
<text x="38.5" y="226.2" transform="rotate(-90 38.5 226.2)">2</text>
<text x="42" y="226.2" transform="rotate(-90 42 226.2)">1</text>
<text x="128.4" y="226.2" transform="rotate(-90 128.4 226.2)">4</text>
<text x="131.9" y="226.2" transform="rotate(-90 131.9 226.2)">3</text>
<text x="135.5" y="226.2" transform="rotate(-90 135.5 226.2)">2</text>
<text x="139" y="226.2" transform="rotate(-90 139 226.2)">1</text>
<text x="229" y="226.2" transform="rotate(-90 229 226.2)">4</text>
<text x="232.5" y="226.2" transform="rotate(-90 232.5 226.2)">3</text>
<text x="236" y="226.2" transform="rotate(-90 236 226.2)">2</text>
<text x="239.5" y="226.2" transform="rotate(-90 239.5 226.2)">1</text>
<text x="326" y="226.2" transform="rotate(-90 326 226.2)">4</text>
<text x="329.5" y="226.2" transform="rotate(-90 329.5 226.2)">3</text>
<text x="333" y="226.2" transform="rotate(-90 333 226.2)">2</text>
<text x="336.5" y="226.2" transform="rotate(-90 336.5 226.2)">1</text>
<text x="431.8" y="226.2" transform="rotate(-90 431.8 226.2)">4</text>
<text x="435.3" y="226.2" transform="rotate(-90 435.3 226.2)">3</text>
<text x="438.9" y="226.2" transform="rotate(-90 438.9 226.2)">2</text>
<text x="442.4" y="226.2" transform="rotate(-90 442.4 226.2)">1</text>
<text x="528.8" y="226.2" transform="rotate(-90 528.8 226.2)">4</text>
<text x="532.3" y="226.2" transform="rotate(-90 532.3 226.2)">3</text>
<text x="535.9" y="226.2" transform="rotate(-90 535.9 226.2)">2</text>
<text x="539.4" y="226.2" transform="rotate(-90 539.4 226.2)">1</text>
<text x="33.2" y="231.4" transform="rotate(-90 33.2 231.4)">R-</text>
<text x="36.7" y="232.3" transform="rotate(-90 36.7 232.3)">T+</text>
<text x="40.2" y="231.4" transform="rotate(-90 40.2 231.4)">R-</text>
<text x="43.7" y="232.3" transform="rotate(-90 43.7 232.3)">T+</text>
<text x="130.2" y="231.4" transform="rotate(-90 130.2 231.4)">R-</text>
<text x="133.7" y="232.3" transform="rotate(-90 133.7 232.3)">T+</text>
<text x="137.2" y="231.4" transform="rotate(-90 137.2 231.4)">R-</text>
<text x="140.8" y="232.3" transform="rotate(-90 140.8 232.3)">T+</text>
<text x="230.7" y="231.4" transform="rotate(-90 230.7 231.4)">R-</text>
<text x="234.2" y="232.3" transform="rotate(-90 234.2 232.3)">T+</text>
<text x="237.8" y="231.4" transform="rotate(-90 237.8 231.4)">R-</text>
<text x="241.3" y="232.3" transform="rotate(-90 241.3 232.3)">T+</text>
<text x="327.7" y="231.4" transform="rotate(-90 327.7 231.4)">R-</text>
<text x="331.3" y="232.3" transform="rotate(-90 331.3 232.3)">T+</text>
<text x="334.8" y="231.4" transform="rotate(-90 334.8 231.4)">R-</text>
<text x="338.3" y="232.3" transform="rotate(-90 338.3 232.3)">T+</text>
<text x="433.6" y="231.4" transform="rotate(-90 433.6 231.4)">R-</text>
<text x="437.1" y="232.3" transform="rotate(-90 437.1 232.3)">T+</text>
<text x="440.6" y="231.4" transform="rotate(-90 440.6 231.4)">R-</text>
<text x="444.1" y="232.3" transform="rotate(-90 444.1 232.3)">T+</text>
<text x="530.6" y="231.4" transform="rotate(-90 530.6 231.4)">R-</text>
<text x="534.1" y="232.3" transform="rotate(-90 534.1 232.3)">T+</text>
<text x="537.6" y="231.4" transform="rotate(-90 537.6 231.4)">R-</text>
<text x="541.2" y="232.3" transform="rotate(-90 541.2 232.3)">T+</text>
<text x="632.9" y="229.8" transform="rotate(-90 632.9 229.8)">4</text>
<text x="636.4" y="229.8" transform="rotate(-90 636.4 229.8)">3</text>
<text x="639.9" y="229.8" transform="rotate(-90 639.9 229.8)">2</text>
<text x="643.5" y="229.8" transform="rotate(-90 643.5 229.8)">1</text>
<text x="729.9" y="229.8" transform="rotate(-90 729.9 229.8)">4</text>
<text x="733.4" y="229.8" transform="rotate(-90 733.4 229.8)">3</text>
<text x="737" y="229.8" transform="rotate(-90 737 229.8)">2</text>
<text x="740.5" y="229.8" transform="rotate(-90 740.5 229.8)">1</text>
<text x="634.6" y="234.9" transform="rotate(-90 634.6 234.9)">R-</text>
<text x="638.2" y="235.8" transform="rotate(-90 638.2 235.8)">T+</text>
<text x="641.7" y="234.9" transform="rotate(-90 641.7 234.9)">R-</text>
<text x="645.2" y="235.8" transform="rotate(-90 645.2 235.8)">T+</text>
<text x="731.7" y="234.9" transform="rotate(-90 731.7 234.9)">R-</text>
<text x="735.2" y="235.8" transform="rotate(-90 735.2 235.8)">T+</text>
<text x="738.7" y="234.9" transform="rotate(-90 738.7 234.9)">R-</text>
<text x="742.2" y="235.8" transform="rotate(-90 742.2 235.8)">T+</text>
</g>
<g font-size="3.2">
<text x="114.7" y="114.6">1</text>
<text x="114.7" y="118.1">2</text>
<text x="312.2" y="114.6">1</text>
<text x="312.2" y="118.1">2</text>
<text x="515.1" y="114.6">1</text>
<text x="515.1" y="118.1">2</text>
<text x="716.1" y="118.1">1</text>
<text x="114.7" y="121.6">3</text>
<text x="114.7" y="125.2">4</text>
<text x="312.2" y="121.6">3</text>
<text x="312.2" y="125.2">4</text>
<text x="515.1" y="121.6">3</text>
<text x="515.1" y="125.2">4</text>
<text x="716.1" y="121.6">2</text>
<text x="716.1" y="125.2">3</text>
<text x="114.7" y="128.7">5</text>
<text x="312.2" y="128.7">5</text>
<text x="515.1" y="128.7">5</text>
<text x="716.1" y="128.7">4</text>
<text x="114.7" y="132.2">6</text>
<text x="114.7" y="135.7">7</text>
<text x="312.2" y="132.2">6</text>
<text x="312.2" y="135.7">7</text>
<text x="515.1" y="132.2">6</text>
<text x="515.1" y="135.7">7</text>
<text x="716.1" y="132.2">5</text>
<text x="716.1" y="135.7">6</text>
<text x="114.7" y="139.3">8</text>
<text x="312.2" y="139.3">8</text>
<text x="515.1" y="139.3">8</text>
<text x="716.1" y="139.3">7</text>
<text x="716.1" y="142.8">8</text>
<text x="60" y="222.2">1</text>
<text x="60" y="225.7">2</text>
<text x="157" y="222.2">1</text>
<text x="157" y="225.7">2</text>
<text x="257.5" y="222.2">1</text>
<text x="257.5" y="225.7">2</text>
<text x="354.5" y="222.2">1</text>
<text x="354.5" y="225.7">2</text>
<text x="460.4" y="222.2">1</text>
<text x="460.4" y="225.7">2</text>
<text x="557.4" y="222.2">1</text>
<text x="557.4" y="225.7">2</text>
<text x="661.5" y="225.7">1</text>
<text x="758.5" y="225.7">1</text>
<text x="661.5" y="229.2">2</text>
<text x="758.5" y="229.2">2</text>
</g>
</svg>
